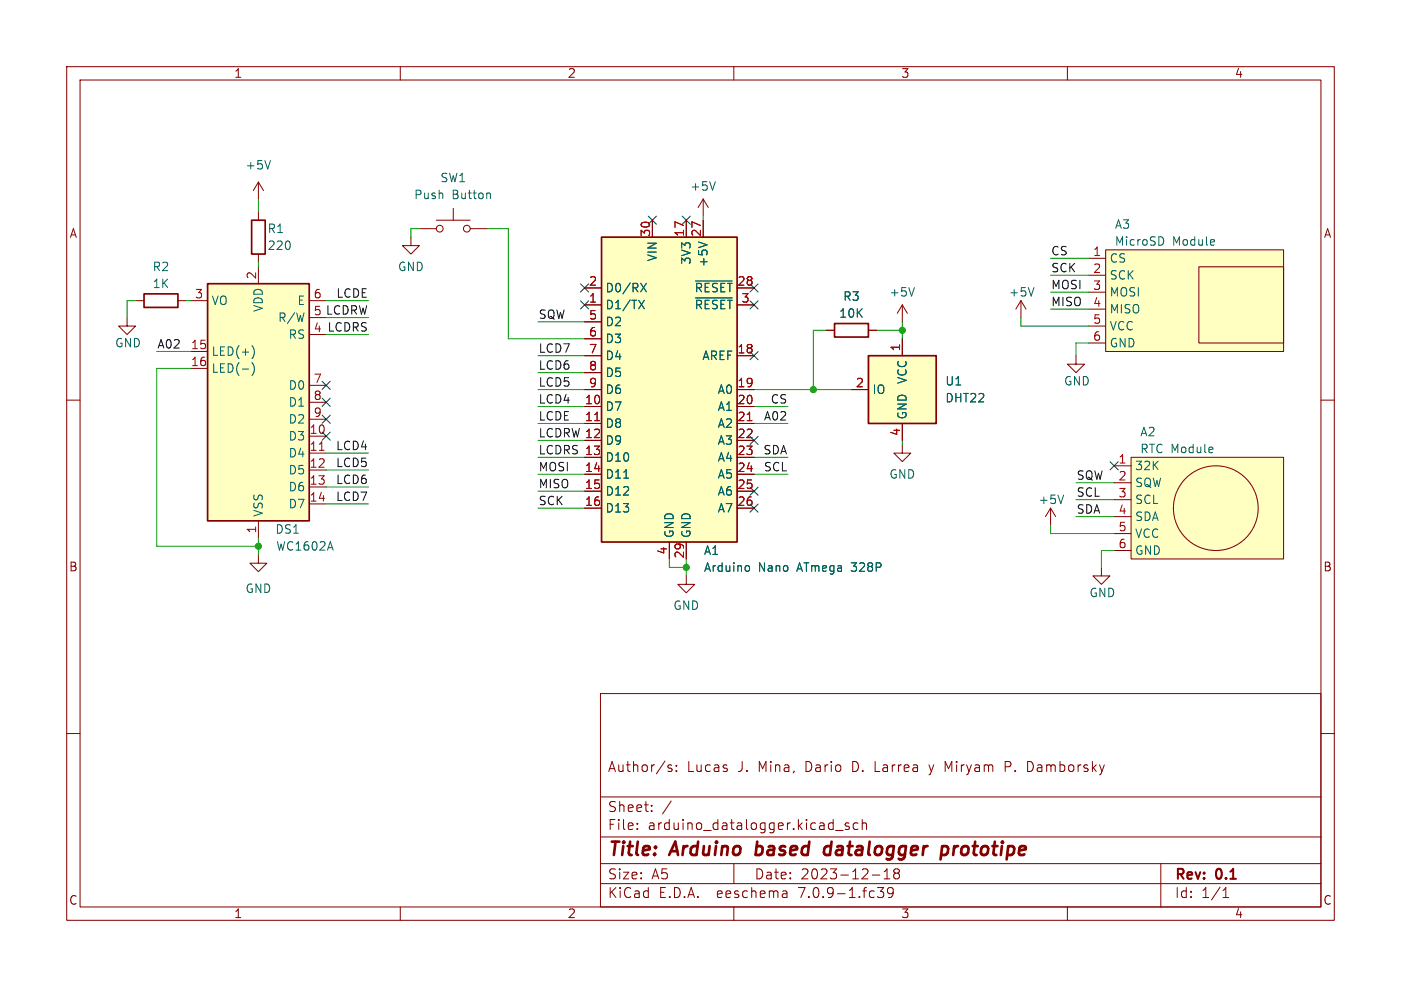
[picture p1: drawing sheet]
<svg xmlns="http://www.w3.org/2000/svg" width="210mm" height="148mm" viewBox="0 0 210 148" stroke-linecap="round" stroke-linejoin="round" font-family="sans-serif">
<g fill="none" stroke="#840000" stroke-width=".15">
<path d="M10 10h190v128h-190zM12 12h186v124h-186zM60 10v2M110 10v2M160 10v2M38.7 27.3v2.5M38.7 31.8v1.2M38.7 38.1v1.3M38.7 27.3l-.7 1.3M38.7 27.3l.8 1.3M61.6 35.6v1.2h1.3l-1.3 1.3-1.3-1.3h1.3M62.9 34.3h2.5"/>
<path d="M65.4 33h5.1M67.9 31.2v1.8M70.5 34.3h2.5M97.8 33v2.6M102.9 33v2.6M105.4 29.8l-.8 1.3M105.4 29.8v2.6M105.4 33v2.6M105.4 29.8l.8 1.3M163.2 38.7h2.5M165.7 37.5h26.7v15.2h-26.7zM10 60h2"/>
<path d="M19 47.6v1.3h1.3l-1.3 1.3-1.2-1.3h1.2M20.3 45.1h1.3M26.7 45.1h1.2M28.6 52.7h2.5M28.6 55.2h2.5M28.6 45.1h2.5M38.7 40v2.5M46.4 45.1h2.5M46.4 47.6h2.5M46.4 57.8h2.5M87.6 58.4h2.6M87.6 45.7h2.6"/>
<path d="M87.6 53.3h2.6M87.6 43.2h2.6M87.6 48.3h2.6M87.6 50.8h2.6M87.6 55.9h2.6M110.5 58.4h2.5M110.5 45.7h2.5M110.5 53.3h2.5M110.5 43.2h2.5M123.8 49.5h1.3M127.6 58.4h2.6M130.2 49.5h1.2"/>
<path d="M135.3 45.7v2.6M135.3 50.8v2.5M135.3 45.7l.7 1.3M135.3 45.7l-.8 1.3M153 45.1l.8 1.3M153 45.1v2.5M153 45.1l-.7 1.3M161.3 53.3v1.3h-1.3l1.3 1.3 1.3-1.3h-1.3M163.2 41.3h2.5M163.2 43.8h2.5M163.2 46.4h2.5M163.2 48.9h2.5"/>
<path d="M163.2 51.4h2.5M179.7 40h12.7v11.4h-12.7zM198 60h2M38.7 78.1v2.5M46.4 65.4h2.5M46.4 67.9h2.5M46.4 70.5h2.5M46.4 73h2.5M46.4 75.6h2.5M46.4 60.3h2.5M46.4 62.9h2.5M87.6 61h2.6"/>
<path d="M87.6 63.5h2.6M87.6 66h2.6M87.6 68.6h2.6M87.6 71.1h2.6M87.6 73.7h2.6M87.6 76.2h2.6M110.5 61h2.5M110.5 63.5h2.5M110.5 66h2.5M110.5 68.6h2.5M110.5 71.1h2.5M110.5 73.7h2.5"/>
<path d="M110.5 76.2h2.5M135.3 66.7v1.2h-1.3l1.3 1.3 1.2-1.3h-1.2M135.3 63.5v2.5M157.5 76.2l-.8 1.3M157.5 76.2v2.5M157.5 76.2l.7 1.3M167 69.9h2.5M167 72.4h2.5M167 74.9h2.5M167 77.5h2.5M169.5 68.6h22.9v15.2h-22.9zM38.7 83.2v1.3h1.3l-1.3 1.2-1.2-1.2h1.2"/>
<path d="M100.3 81.3v2.5M102.9 86.4v1.2h1.2l-1.2 1.3-1.3-1.3h1.3M102.9 81.3v2.5M165.1 85.1v1.3h1.3l-1.3 1.2-1.3-1.2h1.3M167 80h2.5M167 82.6h2.5M10 110h2M90 104h108v32h-108zM90 119.5h108M100.7 114.8l-.4-.1-.2 .2 .1 .2 .5 .2v.3h-.6M101.4 115.5v.2M101.4 114.8v.1"/>
<path d="M139.3 114.7l.3 1M139.4 116.1l-.1 .1M150.7 115h.6M151.3 114.2h-.6v1.5M154 114.2l.6 .1M154.6 115.6l-.6 .1M198 110h2M60 136v2M90 132.5h108M90 129.5h108M90 125.5h108M95.5 124.2v.2"/>
<path d="M95.5 123.5v.1M97.7 121.5v.2M97.7 120.8v.1M100.6 120.1l-1.3 1.9M110 136v2M110 129.5v3M117.9 133.7l.1 .9M118 134.5l-.2 .1M118 133.9l-.2 .1M125.2 124.5h1.2M127.2 123.5l-.3-.1-.2 .2v.2l.5 .2v.3h-.5M128.6 123.5l-.4-.1-.3 .3v.4l.1 .2h.6"/>
<path d="M129.2 123.5a.37 .37 0 0 1 .7 .1v.8M129.2 122.9v1.5M130.8 131.2h1.1M131.5 133.1h1l-.5 .6a.41 .41 0 0 1 .5 .2v.4l-.2 .2h-.7M132.5 131.8h.9M132.5 130.7l.5-.4v1.5M133.9 133.7l-.3 .3-.4-.1-.2-.2v-.3l.2-.2 .4-.1 .2 .1a.99 .99 0 0 1-.3 1.4h-.3M134 130.4v.2l.3 .3M134.3 130.9l-.3 .3v.3l.3 .3 .4-.1 .1-.2v-.4l-.3-.2M134.3 130.9h.2M134.8 130.4v.2l-.3 .3M160 136v2"/>
<path d="M174 129.5v6.5M183.3 134.6h.9M183.3 133.5l.5-.4v1.5"/>
<circle cx="65.9" cy="34.3" r=".51"/>
<circle cx="70" cy="34.3" r=".51"/>
<circle cx="182.2" cy="76.2" r="6.3"/>
</g>
<path d="M113.3 128.1l.1 .1M113.5 126.2l-.2 2M124.6 127a.66 .66 0 0 0-1 .3l-.1 .5 .2 .3 .1 .1 .6-.1M124.7 126.2l-.3 2M141.2 127l.2-.1 .6 .1 .1 .3v.5a.66 .66 0 0 1-1 .3M141.2 126.9l-.2 2" fill="none" stroke="#840000" stroke-width=".4"/>
<g fill="none" stroke="#006464" stroke-width=".15">
<path d="M40.5 24.1l-.4 1.2M73.3 28.9l.2 .2v.7M104.7 36.3l1.3 .4M107.2 27.2l-.4 1.3M174.3 35.7l.1 .3-.1 .6M37.8 51.8a1.46 1.46 0 0 1 0 2M37.8 54.4a1.46 1.46 0 0 1 0 1.9M95.7 45l.9 1.3M96 42.5l.9 1.3M96.6 45l-.9 1.3M96.9 42.5l-.9 1.3M104.3 42.1h5.5"/>
<path d="M104.3 44.7h5.5M137.1 43.1l-.5 1.3M155 43.1l-.4 1.3M93.5 71.7h.7M159.4 74.2l-.4 1.3M111.9 84.8l.3 .1 .2 .2-.1 .4-.4 .2"/>
</g>
<g fill="#ffffc2" stroke="#ffffc2" stroke-width=".15">
<path d="M31.1 42.5h15.3v35.6h-15.3z"/>
<path d="M130.2 53.3h10.1v10.2h-10.1z"/>
<path d="M90.2 35.6h20.3v45.7h-20.3z"/>
<path d="M169.5 68.6h22.9v15.2h-22.9z"/>
<path d="M165.7 37.5h26.7v15.2h-26.7z"/>
</g>
<path d="M37.7 33h2.1v5.1h-2.1zM90.2 35.6h20.3v45.7h-20.3zM21.6 44.1h5.1v2h-5.1zM31.1 42.5h15.3v35.6h-15.3zM125.1 48.5h5.1v2h-5.1zM130.2 53.3h10.1v10.2h-10.1z" fill="none" stroke="#840000" stroke-width=".25"/>
<path d="M47.9 67.5h.7M89.1 63.1h.8M112 63.1h.7" fill="none" stroke="#a90000" stroke-width=".15"/>
<g fill="none" stroke="#009600" stroke-width=".15">
<path d="M38.7 29.8v2M38.7 39.4v.6M62.9 34.3h-1.3v1.3M73 34.3h3.2v16.5h11.4M105.4 32.4v.6M157.5 38.7h5.7M20.3 45.1h-1.3v2.5M23.5 52.7h5.1M27.9 45.1h.7M28.6 55.2h-5.1v26.7h15.2M48.9 47.6h6.3M48.9 50.2h6.3"/>
<path d="M48.9 45.1h6.3M80.6 48.3h7M80.6 53.3h7M80.6 55.9h7M80.6 58.4h7M113 58.4h14.6M123.8 49.5h-1.9v8.9M131.4 49.5h3.9M135.3 48.3v2.5M153 47.6v1.3h10.2M157.5 41.3h5.7M157.5 43.8h5.7"/>
<path d="M157.5 46.4h5.7M163.2 51.4h-1.9v1.9M48.9 67.9h6.3M48.9 70.5h6.3M48.9 73h6.3M48.9 75.6h6.3M80.6 68.6h7M80.6 66h7M80.6 71.1h7M80.6 76.2h7M80.6 73.7h7M80.6 61h7"/>
<path d="M80.6 63.5h7M113 68.6h5.1M113 71.1h5.1M113 61h5.1M113 63.5h5.1M135.3 66v.7M157.5 78.7v1.3h9.5M161.3 74.9h5.7M161.3 77.5h5.7M161.3 72.4h5.7M38.7 80.6v2.6M100.3 83.8v1.3h2.6"/>
<path d="M102.9 83.8v2.6M167 82.6h-1.9v2.5"/>
</g>
<g fill="none" stroke="#000084" stroke-width=".15">
<path d="M97.2 32.4l1.2 1.2M98.4 32.4l-1.2 1.2M102.3 32.4l1.2 1.2M103.5 32.4l-1.2 1.2M48.3 57.2l1.2 1.2M48.3 59.7l1.2 1.2M49.5 57.2l-1.2 1.2M49.5 59.7l-1.2 1.2M87 42.6l1.2 1.2M87 45.1l1.2 1.2M88.2 42.6l-1.2 1.2M88.2 45.1l-1.2 1.2"/>
<path d="M112.4 45.1l1.2 1.2M112.4 42.6l1.2 1.2M112.4 52.7l1.2 1.2M113.6 45.1l-1.2 1.2M113.6 42.6l-1.2 1.2M113.6 52.7l-1.2 1.2M48.3 64.8l1.2 1.2M48.3 62.3l1.2 1.2M49.5 64.8l-1.2 1.2M49.5 62.3l-1.2 1.2M112.4 65.4l1.2 1.2M112.4 73.1l1.2 1.2"/>
<path d="M112.4 75.6l1.2 1.2M113.6 65.4l-1.2 1.2M113.6 73.1l-1.2 1.2M113.6 75.6l-1.2 1.2M166.4 69.2l1.2 1.3M167.6 69.2l-1.2 1.3"/>
</g>
<g fill="#009600" stroke="#009600" stroke-width=".15">
<circle cx="38.7" cy="81.9" r=".46"/>
<circle cx="102.9" cy="85.1" r=".46"/>
<circle cx="135.3" cy="49.5" r=".46"/>
<circle cx="121.9" cy="58.4" r=".46"/>
</g>
<g font-size="2.8" fill="#840000">
<text x="91" y="128.9">Title:</text>
<text x="100.7" y="128.9">Arduino</text>
<text x="114.1" y="128.9">based</text>
<text x="125.2" y="128.9">datalogger</text>
<text x="143.5" y="128.9">prototipe</text>
</g>
<g font-size="2.1" fill="#840000">
<text x="91" y="116">Author/s:</text>
<text x="103" y="116">Lucas</text>
<text x="110.7" y="116">J.</text>
<text x="113.8" y="116">Mina,</text>
<text x="121" y="116">Dario</text>
<text x="128.2" y="116">D. Larrea</text>
<text x="140" y="116">y Miryam</text>
<text x="151.6" y="116">P.</text>
<text x="155.2" y="116">Damborsky</text>
<text x="91" y="124.7">File:</text>
<text x="91" y="122">Sheet:</text>
<text x="97.1" y="124.7">arduino_datalogger.kicad_sch</text>
<text x="91" y="134.9">KiCad</text>
<text x="91" y="132.1">Size:</text>
<text x="97.7" y="132.1">A5</text>
<text x="98.7" y="134.9">E.D.A.</text>
<text x="107.6" y="134.9">eeschema</text>
<text x="113" y="132.1">Date:</text>
<text x="120" y="134.9">7.0.9-1.fc39</text>
<text x="120" y="132.1">2023-12-18</text>
<text x="176" y="132.3">Rev:</text>
<text x="176" y="134.9">Id:</text>
<text x="180.1" y="134.9">1/1</text>
<text x="182.4" y="132.3">0.1</text>
</g>
<g font-size="1.8" fill="#840000">
<text x="35" y="11.9">1</text>
<text x="85" y="11.9">2</text>
<text x="135" y="11.9">3</text>
<text x="185" y="11.9">4</text>
<text x="10.3" y="35.9">A</text>
<text x="198.4" y="35.9">A</text>
<text x="10.3" y="85.9">B</text>
<text x="198.3" y="85.9">B</text>
<text x="10.3" y="135.9">C</text>
<text x="35" y="137.9">1</text>
<text x="85" y="137.9">2</text>
<text x="135" y="137.9">3</text>
<text x="185" y="137.9">4</text>
<text x="198.3" y="135.9">C</text>
</g>
<g font-size="1.8" fill="#006464">
<text x="36.7" y="25.6">+5V</text>
<text x="65.9" y="27.5">SW1</text>
<text x="103.4" y="28.8">+5V</text>
<text x="40" y="35.2">R1</text>
<text x="62" y="30.1">Push</text>
<text x="67.7" y="30.1">Button</text>
<text x="167" y="34.5">A3</text>
<text x="22.8" y="40.9">R2</text>
<text x="40" y="37.7">220</text>
<text x="59.6" y="40.9">GND</text>
<text x="98.7" y="39.3" transform="rotate(-90 98.7 39.3)">VIN</text>
<text x="103.7" y="39.8" transform="rotate(-90 103.7 39.8)">3V3</text>
<text x="106.3" y="40.1" transform="rotate(-90 106.3 40.1)">+5V</text>
<text x="166.2" y="39.6">CS</text>
<text x="167" y="37.1">MicroSD</text>
<text x="175.7" y="37.1">Module</text>
<text x="22.8" y="43.4">1K</text>
<text x="31.6" y="45.9">VO</text>
<text x="39.6" y="46.9" transform="rotate(-90 39.6 46.9)">VDD</text>
<text x="44.5" y="45.9">E</text>
<text x="90.7" y="46.6">D1/TX</text>
<text x="90.7" y="44">D0/RX</text>
<text x="104" y="44">~{RESET}</text>
<text x="104" y="46.6">~{RESET}</text>
<text x="125.7" y="47.9">10K</text>
<text x="126.3" y="45.3">R3</text>
<text x="133.2" y="44.7">+5V</text>
<text x="151.1" y="44.7">+5V</text>
<text x="166.2" y="42.1">SCK</text>
<text x="166.2" y="44.7">MOSI</text>
<text x="166.2" y="47.2">MISO</text>
<text x="17.2" y="52.3">GND</text>
<text x="31.6" y="53.6">LED(+)</text>
<text x="41.6" y="48.5">R/W</text>
<text x="43.2" y="51">RS</text>
<text x="90.7" y="49.1">D2</text>
<text x="90.7" y="51.7">D3</text>
<text x="166.2" y="49.8">VCC</text>
<text x="166.2" y="52.3">GND</text>
<text x="31.6" y="56.1">LED(-)</text>
<text x="43.2" y="58.6">D0</text>
<text x="90.7" y="54.2">D4</text>
<text x="90.7" y="56.7">D5</text>
<text x="90.7" y="59.3">D6</text>
<text x="105.2" y="54.2">AREF</text>
<text x="107.5" y="59.3">A0</text>
<text x="130.7" y="59.3">IO</text>
<text x="136.1" y="57.7" transform="rotate(-90 136.1 57.7)">VCC</text>
<text x="141.6" y="58">U1</text>
<text x="159.4" y="58">GND</text>
<text x="43.2" y="61.2">D1</text>
<text x="43.2" y="63.7">D2</text>
<text x="90.7" y="61.8">D7</text>
<text x="90.7" y="64.4">D8</text>
<text x="107.5" y="61.8">A1</text>
<text x="107.5" y="64.4">A2</text>
<text x="136.1" y="63" transform="rotate(-90 136.1 63)">GND</text>
<text x="141.6" y="60.6">DHT22</text>
<text x="170.8" y="65.6">A2</text>
<text x="43.2" y="66.3">D3</text>
<text x="43.2" y="68.8">D4</text>
<text x="43.2" y="71.3">D5</text>
<text x="90.7" y="66.9">D9</text>
<text x="90.7" y="69.4">D10</text>
<text x="90.7" y="72">D11</text>
<text x="107.5" y="66.9">A3</text>
<text x="107.5" y="69.4">A4</text>
<text x="107.5" y="72">A5</text>
<text x="133.2" y="72">GND</text>
<text x="170.1" y="70.7">32K</text>
<text x="170.8" y="68.2">RTC Module</text>
<text x="39.6" y="77.6" transform="rotate(-90 39.6 77.6)">VSS</text>
<text x="43.2" y="73.9">D6</text>
<text x="43.2" y="76.4">D7</text>
<text x="90.7" y="74.5">D12</text>
<text x="90.7" y="77.1">D13</text>
<text x="107.5" y="74.5">A6</text>
<text x="107.5" y="77.1">A7</text>
<text x="155.6" y="75.8">+5V</text>
<text x="170.1" y="73.3">SQW</text>
<text x="170.1" y="75.8">SCL</text>
<text x="41.2" y="80.2">DS1</text>
<text x="41.3" y="82.8">WC1602A</text>
<text x="101.2" y="80.8" transform="rotate(-90 101.2 80.8)">GND</text>
<text x="103.7" y="80.8" transform="rotate(-90 103.7 80.8)">GND</text>
<text x="105.4" y="83.4">A1</text>
<text x="170.1" y="78.3">SDA</text>
<text x="170.1" y="80.9">VCC</text>
<text x="170.1" y="83.4">GND</text>
<text x="36.7" y="89.1">GND</text>
<text x="105.4" y="86">Arduino</text>
<text x="113.7" y="86">Nano</text>
<text x="119.6" y="86">ATmega</text>
<text x="127.9" y="86">328P</text>
<text x="163.2" y="89.8">GND</text>
<text x="100.8" y="91.7">GND</text>
</g>
<g font-size="1.8" fill="#a90000">
<text x="97.5" y="35.6" transform="rotate(-90 97.5 35.6)">30</text>
<text x="102.6" y="35.6" transform="rotate(-90 102.6 35.6)">17</text>
<text x="105.2" y="35.6" transform="rotate(-90 105.2 35.6)">27</text>
<text x="38.5" y="42" transform="rotate(-90 38.5 42)">2</text>
<text x="163.8" y="38.5">1</text>
<text x="163.8" y="41">2</text>
<text x="29.1" y="44.8">3</text>
<text x="46.9" y="44.8">6</text>
<text x="88.2" y="45.5">1</text>
<text x="88.2" y="42.9">2</text>
<text x="110.4" y="42.9">28</text>
<text x="111.1" y="45.5">3</text>
<text x="163.8" y="43.6">3</text>
<text x="163.8" y="46.1">4</text>
<text x="28.5" y="52.5">15</text>
<text x="88.2" y="48">5</text>
<text x="88.2" y="50.5">6</text>
<text x="88.2" y="53.1">7</text>
<text x="110.4" y="53.1">18</text>
<text x="135" y="52.8" transform="rotate(-90 135 52.8)">1</text>
<text x="163.8" y="48.6">5</text>
<text x="163.8" y="51.2">6</text>
<text x="28.5" y="55">16</text>
<text x="46.9" y="57.5">7</text>
<text x="88.2" y="55.6">8</text>
<text x="88.2" y="58.2">9</text>
<text x="110.4" y="58.2">19</text>
<text x="128.2" y="58.2">2</text>
<text x="46.3" y="65.2">10</text>
<text x="46.9" y="60.1">8</text>
<text x="46.9" y="62.6">9</text>
<text x="87.6" y="60.7">10</text>
<text x="87.6" y="63.2">11</text>
<text x="87.6" y="65.8">12</text>
<text x="110.4" y="60.7">20</text>
<text x="110.4" y="63.2">21</text>
<text x="110.4" y="65.8">22</text>
<text x="135" y="65.5" transform="rotate(-90 135 65.5)">4</text>
<text x="46.3" y="67.7">11</text>
<text x="46.3" y="70.2">12</text>
<text x="87.6" y="70.9">14</text>
<text x="87.6" y="68.3">13</text>
<text x="110.4" y="68.3">23</text>
<text x="110.4" y="70.9">24</text>
<text x="167.6" y="69.6">1</text>
<text x="46.3" y="72.8">13</text>
<text x="46.3" y="75.3">14</text>
<text x="87.6" y="73.4">15</text>
<text x="87.6" y="75.9">16</text>
<text x="110.4" y="73.4">25</text>
<text x="110.4" y="75.9">26</text>
<text x="167.6" y="72.1">2</text>
<text x="167.6" y="74.7">3</text>
<text x="167.6" y="77.2">4</text>
<text x="38.5" y="80.1" transform="rotate(-90 38.5 80.1)">1</text>
<text x="100.1" y="83.3" transform="rotate(-90 100.1 83.3)">4</text>
<text x="102.6" y="83.9" transform="rotate(-90 102.6 83.9)">29</text>
<text x="167.6" y="79.8">5</text>
<text x="167.6" y="82.3">6</text>
</g>
<g font-size="1.8" fill="#0f0f0f">
<text x="157.5" y="38.4">CS</text>
<text x="157.5" y="40.9">SCK</text>
<text x="46.9" y="47.4">5 LCDRW</text>
<text x="50.3" y="44.7">LCDE</text>
<text x="80.6" y="47.9">SQW</text>
<text x="157.5" y="43.5">MOSI</text>
<text x="157.5" y="46">MISO</text>
<text x="23.5" y="52.4">A02</text>
<text x="46.9" y="49.9">4 LCDRS</text>
<text x="80.6" y="53">LCD7</text>
<text x="80.6" y="58.1">LCD5</text>
<text x="80.6" y="55.5">LCD6</text>
<text x="80.6" y="60.6">LCD4</text>
<text x="80.6" y="63.2">LCDE</text>
<text x="80.6" y="65.7">LCDRW 12</text>
<text x="114.4" y="63.2">A02</text>
<text x="115.4" y="60.6">CS</text>
<text x="50.3" y="70.1">LCD5</text>
<text x="50.3" y="67.6">LCD4</text>
<text x="80.6" y="68.2">LCDRS 13</text>
<text x="80.6" y="70.8">MOSI</text>
<text x="114.3" y="68.2">SDA</text>
<text x="114.4" y="70.8">SCL</text>
<text x="50.3" y="75.2">LCD7</text>
<text x="50.3" y="72.7">LCD6</text>
<text x="80.6" y="73.3">MISO</text>
<text x="80.6" y="75.9">SCK</text>
<text x="161.3" y="77.1">SDA</text>
<text x="161.3" y="72">SQW</text>
<text x="161.3" y="74.6">SCL</text>
</g>
</svg>
